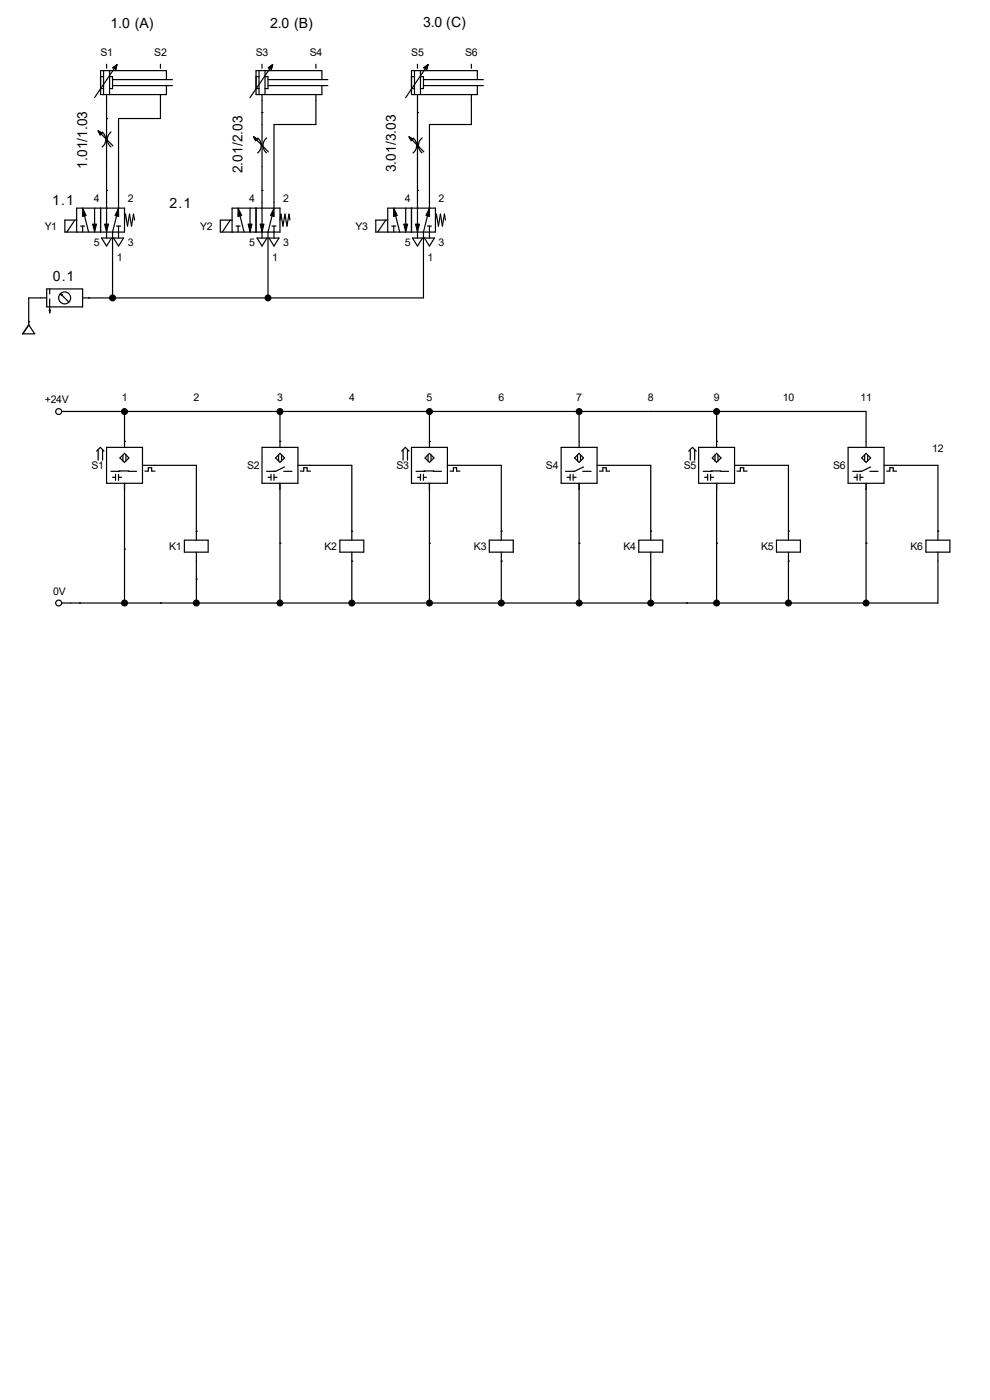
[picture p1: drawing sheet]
<svg xmlns="http://www.w3.org/2000/svg" width="210mm" height="297mm" viewBox="0 0 210 297" stroke-linecap="round" stroke-linejoin="round" font-family="sans-serif">
<g fill="none" stroke="#000" stroke-width=".25">
<path d="M21.3 18.8h.7M21.3 16.3h.7M22 15v5.1M23.2 16.3h.7v2.5h-.7M23.2 15v5.1M23.9 18.2h12.7M23.9 16.9h12.7M24.8 13.7l-.9 .7M24.8 13.7l-.2 1M24.8 13.7l-4.7 7M35.3 16.9v-1.9h-14v5.1h14v-1.9M22.6 25.1h.1"/>
<path d="M22.6 20.1v5M22.6 34v16.5M34 20.1v5h-8.9v19.1l-1.2 5v14M55.6 23.9h.1M55.6 21.3v5.1M55.6 35.3v7.6M67 21.3v5.1h-8.9v16.5M88.6 23.9h.1M88.6 21.3v5.1M88.6 35.3v7.6M100 21.3v5.1h-8.9v16.5M15.9 46.7l-1.7 2.5"/>
<path d="M16.3 46.7h-2.5v2.5h12.6v-5h-10.1v5M17.1 48h.8M17.5 44.2l1.3 5M17.5 48v1.2M20.1 44.2v5M21.3 44.2v5M21.5 50.5h2.2l-1.1 1.7zM22.6 40.4h.1M23.9 50.5h.1M24.1 50.5h2.1l-1.1 1.7zM24.7 48h.9M25.1 48v2.5"/>
<path d="M26.4 46.7l.2-1.3 .5 2.6 .4-2.6 .4 2.6 .4-2.6 .2 1.3M55.6 40.4h.1M56.9 50.5v12.7M88.6 40.4h.1M89.8 50.5h.1M89.8 50.5v12.7h-71M6.1 68.3h.1M6.1 68.9l1.3 1.9h-2.6zM8.6 63.2h-2.5v5.7M18.8 63.2h.1M23.9 63.2h.1M56.9 63.2h.1"/>
<path d="M15 87.3h168.7v6.3M26.4 87.3h.1M26.4 93.6h.1M26.4 87.3v6.3M32.8 98.7h8.9v14M59.4 87.3h.1M59.4 93.6h.1M59.4 87.3v6.3M65.7 98.7h8.9v14M91.1 93.6h.1M91.1 87.3h.1M91.1 87.3v6.3"/>
<path d="M97.5 98.7h8.8v14M122.9 87.3h.1M122.9 87.3v6.3M129.2 98.7h8.8v14M138 87.3h.1M152 93.6h.1M152 87.3h.1M152 87.3v6.3M158.4 98.7h8.9v14M190.1 98.7h8.9v14M26.4 116.5h.1M26.4 103.8v24.1"/>
<path d="M41.7 112.7h.1M41.7 119v8.9M59.4 115.2h.1M59.4 103.8v24.1M74.6 112.7h.1M74.6 119h.1M74.6 119v8.9M91.1 115.2h.1M91.1 103.8v24.1M106.3 112.7h.1M106.3 119h.1M106.3 119v8.9"/>
<path d="M122.9 115.2h.1M122.9 103.8v24.1M138 112.7h.1M138 119v8.9M152 115.2h.1M152 103.8v24.1M167.3 112.7h.1M167.3 119h.1M167.3 119v8.9M183.7 115.2h.1M183.7 103.8v24.1M199 112.7h.1"/>
<path d="M199 119v8.9h-184M16.9 127.9h.1M34 127.9h.1M41.7 122.9h.1M59.4 127.9h.1M74.6 127.9h.1M106.3 127.9h.1M122.9 127.9h.1M138 127.9h.1M145.7 127.9h.1M167.3 127.9h.1M183.7 127.9h.1"/>
</g>
<path d="M23.9 14.4l.9-.7-.2 1zM17.5 44.2l.8 1.5-.8 .2zM19.6 47.5h.9l-.4 1.7zM22.2 47.5h.8l-.4 1.7zM25.1 44.2l.1 1.7-.8-.2z" fill="#000" stroke="#000" stroke-width=".21"/>
<path d="M9.5 46.7h2.6v2.5h-2.6z" fill="#fff"/>
<g fill="none" stroke="#000" stroke-width=".25">
<path d="M8.6 63.2h1.3M9.9 61.3h7.6v3.8h-7.6zM10.5 61.3v1.1M10.5 63.4v1.1M10.5 64.6v1.8M12.8 62.3l1.8 1.8M17.5 63.2h1.3"/>
<circle cx="13.7" cy="63.2" r="1.27"/>
</g>
<path d="M10.4 65.7h.3l-.2 .7zM12.8 62.3l.5 .2-.3 .2z" fill="#000" stroke="#000" stroke-width=".21"/>
<path d="M9.5 83.6h5.1v2.4h-5.1z" fill="#fff"/>
<g fill="none" stroke="#000" stroke-width=".25">
<path d="M13.1 87.3h1.9"/>
<circle cx="12.5" cy="87.3" r=".63"/>
</g>
<path d="M10.1 124.2h3.9v2.4h-3.9z" fill="#fff"/>
<g fill="none" stroke="#000" stroke-width=".25">
<path d="M22.6 13.6v.9M13.1 127.9h1.9"/>
<circle cx="12.5" cy="127.9" r=".63"/>
</g>
<circle cx="26.4" cy="127.9" r=".64" fill="#000" stroke="#000" stroke-width=".21"/>
<path d="M21.3 9.9h2.6v2.4h-2.6z" fill="#fff"/>
<path d="M34 13.6v.9" fill="none" stroke="#000" stroke-width=".25"/>
<g fill="#fff">
<path d="M32.7 9.9h2.6v2.4h-2.6z"/>
<path d="M35.9 114.6h2.6v2.5h-2.6z"/>
</g>
<g fill="none" stroke="#000" stroke-width=".25">
<path d="M54.3 18.8h.6M54.3 16.3h.6M54.9 15v5.1M56.2 16.3h.7v2.5h-.7M56.2 15v5.1M56.9 18.2h12.7M56.9 16.9h12.7M57.8 13.7l-.9 .7M57.8 13.7l-.2 1M57.8 13.7l-4.8 7M68.3 16.9v-1.9h-14v5.1h14v-1.9M55.6 20.1v1.2"/>
<path d="M67 20.1v1.2M48.9 46.7l-1.7 2.5M49.3 46.7h-2.6v2.5h12.7v-5h-10.2v5M50.1 48h.8M50.5 44.2l1.3 5M50.5 48v1.2M53 44.2v5M54.3 44.2v5M54.5 50.5h2.1l-1 1.7zM55.6 42.9v7.6M57.1 50.5h2.1l-1.1 1.7zM57.7 48h.8"/>
<path d="M58.1 42.9v1.3l-1.2 5v1.3M58.1 48v2.5M59.4 46.7l.2-1.3 .4 2.6 .5-2.6 .4 2.6 .4-2.6 .2 1.3M39.1 114.6h5.1v2.5h-5.1zM41.7 112.7v1.9M41.7 117.1v1.9"/>
</g>
<g fill="#000" stroke="#000" stroke-width=".21">
<path d="M56.9 14.4l.9-.7-.2 1zM50.5 44.2l.8 1.5-.8 .2zM52.6 47.5h.9l-.5 1.7zM55.2 47.5h.8l-.4 1.7zM58.1 44.2l.1 1.7-.8-.2z"/>
<circle cx="41.7" cy="127.9" r=".64"/>
</g>
<path d="M42.5 46.7h2.5v2.5h-2.5z" fill="#fff"/>
<circle cx="23.9" cy="63.2" r=".64" fill="#000" stroke="#000" stroke-width=".21"/>
<path d="M55.6 13.6v.9" fill="none" stroke="#000" stroke-width=".25"/>
<path d="M54.3 9.9h2.6v2.4h-2.6z" fill="#fff"/>
<path d="M67 13.6v.9" fill="none" stroke="#000" stroke-width=".25"/>
<g fill="#fff">
<path d="M65.7 9.9h2.6v2.4h-2.6z"/>
<path d="M19.4 97.5h2.6v2.4h-2.6z"/>
</g>
<g fill="none" stroke="#000" stroke-width=".25">
<path d="M20.5 95.7l.8-.8 .8 .8M20.8 95.4v2.2M21.8 95.4v2.2M22.6 94.9h7.6v7.6h-7.6zM23.5 100h1.9M25.3 99.9h2M26.1 96.5v1.3M26.4 96.2l.9 1-.9 .9-1-.9zM26.4 93.6v1.3M26.7 96.5v1.3M27.2 100h1.8M30.2 98.7h2.6"/>
<path d="M30.7 99.9h.8v-.7h.7v.7h.7M23.9 101.3h.6M24.5 100.6v1.3M25.1 101.3h.7M25.1 100.6v1.3M26.4 102.5v1.3"/>
</g>
<circle cx="26.4" cy="87.3" r=".64" fill="#000" stroke="#000" stroke-width=".21"/>
<path d="M68.8 114.6h2.7v2.5h-2.7z" fill="#fff"/>
<path d="M72.1 114.6h5.1v2.5h-5.1zM74.6 112.7v1.9M74.6 117.1v1.9" fill="none" stroke="#000" stroke-width=".25"/>
<path d="M52.4 97.5h2.6v2.4h-2.6z" fill="#fff"/>
<g fill="none" stroke="#000" stroke-width=".25">
<path d="M55.6 94.9h7.6v7.6h-7.6zM59.1 96.5v1.3M59.4 96.2l1 1-1 .9-.9-.9zM59.4 93.6v1.3M59.7 96.5v1.3M60.2 100h1.7M60.4 99.1l-1.9 .9h-1.9M63.2 98.7h2.5M63.7 99.9h.7v-.7h.8v.7h.7M56.9 101.3h.6M57.5 100.6v1.3M58.1 101.3h.7"/>
<path d="M58.1 100.6v1.3M59.4 102.5v1.3"/>
</g>
<path d="M100.5 114.6h2.7v2.5h-2.7z" fill="#fff"/>
<path d="M103.8 114.6h5.1v2.5h-5.1zM106.3 112.7v1.9M106.3 117.1v1.9" fill="none" stroke="#000" stroke-width=".25"/>
<path d="M84.1 97.5h2.6v2.4h-2.6z" fill="#fff"/>
<g fill="none" stroke="#000" stroke-width=".25">
<path d="M85.2 95.7l.8-.8 .8 .8M85.5 95.4v2.2M86.4 95.4v2.2M87.3 94.9h7.6v7.6h-7.6zM88.3 100h1.9M90 99.9h2M90.8 96.5v1.3M91.1 96.2l1 1-1 .9-.9-.9zM91.1 93.6v1.3M91.4 96.5v1.3M91.9 100h1.7M94.9 98.7h2.6"/>
<path d="M95.5 99.9h.7v-.7h.7v.7h.7M88.6 101.3h.6M89.2 100.6v1.3M89.8 101.3h.7M89.8 100.6v1.3M91.1 102.5v1.3"/>
</g>
<path d="M132.2 114.6h2.7v2.5h-2.7z" fill="#fff"/>
<path d="M135.5 114.6h5.1v2.5h-5.1zM138 112.7v1.9M138 117.1v1.9" fill="none" stroke="#000" stroke-width=".25"/>
<path d="M115.8 97.5h2.6v2.4h-2.6z" fill="#fff"/>
<g fill="none" stroke="#000" stroke-width=".25">
<path d="M87.3 18.8h.6M87.3 16.3h.6M87.9 15v5.1M89.2 16.3h.6v2.5h-.6M89.2 15v5.1M89.8 18.2h12.7M89.8 16.9h12.7M90.8 13.7l-.9 .7M90.8 13.7l-.2 1M90.8 13.7l-4.7 7M101.3 16.9v-1.9h-14v5.1h14v-1.9M20.8 27.8l.8 .4-.3 .4z"/>
<path d="M20.8 27.8l3.2 3.1M21.7 28a2.03 2.03 0 0 1 0 3.2M22.6 25.1v8.9M23.6 28a2.03 2.03 0 0 0-.1 3.2M53.8 29l.8 .5-.4 .3zM53.8 29l3.1 3.2M54.7 29.3a2.03 2.03 0 0 1-.1 3.2M55.6 26.4v8.9M56.6 29.3a2.03 2.03 0 0 0-.1 3.1M88.6 20.1v1.2M100 20.1v1.2M81.8 46.7l-1.7 2.5"/>
<path d="M82.3 46.7h-2.6v2.5h12.7v-5h-10.1v5M83.1 48h.8M83.5 44.2l1.3 5M83.5 48v1.2M86.1 44.2v5M87.3 44.2v5M87.5 50.5h2.1l-1 1.7zM88.6 42.9v7.6M90 50.5h2.2l-1.1 1.7zM90.7 48h.8M91.1 42.9v1.3l-1.3 5v1.3M91.1 48v2.5"/>
<path d="M92.4 46.7l.2-1.3 .4 2.6 .4-2.6 .5 2.6 .4-2.6 .2 1.3M119 94.9h7.7v7.6h-7.7zM122.5 96.5v1.3M122.9 96.2l.9 1-.9 .9-1-.9zM122.9 93.6v1.3M123.1 96.5v1.3M123.6 100h1.8M123.8 99.1l-1.9 .9h-1.9M126.7 98.7h2.5M127.2 99.9h.7v-.7h.7v.7h.7M120.3 101.3h.6M120.9 100.6v1.3"/>
<path d="M121.6 101.3h.6M121.6 100.6v1.3M122.9 102.5v1.3"/>
</g>
<g fill="#000" stroke="#000" stroke-width=".21">
<path d="M89.9 14.4l.9-.7-.2 1zM20.8 27.8l.8 .4-.3 .4zM53.8 29l.8 .5-.4 .3zM83.5 44.2l.8 1.5-.8 .2zM85.6 47.5h.9l-.4 1.7zM88.1 47.5h.9l-.4 1.7zM91.1 44.2v1.7l-.8-.2z"/>
<circle cx="59.4" cy="87.3" r=".64"/>
<circle cx="91.1" cy="87.3" r=".64"/>
<circle cx="59.4" cy="127.9" r=".64"/>
<circle cx="74.6" cy="127.9" r=".64"/>
<circle cx="91.1" cy="127.9" r=".64"/>
<circle cx="106.3" cy="127.9" r=".64"/>
<circle cx="122.9" cy="127.9" r=".64"/>
</g>
<path d="M75.4 46.7h2.6v2.5h-2.6z" fill="#fff"/>
<path d="M88.6 13.6v.9" fill="none" stroke="#000" stroke-width=".25"/>
<path d="M87.2 9.9h2.7v2.4h-2.7z" fill="#fff"/>
<path d="M100 13.6v.9" fill="none" stroke="#000" stroke-width=".25"/>
<path d="M98.7 9.9h2.6v2.4h-2.6z" fill="#fff"/>
<path d="M86.8 29l.8 .5-.4 .3zM86.8 29l3.1 3.2M87.6 29.3a2.03 2.03 0 0 1 0 3.2M88.6 26.4v8.9M89.6 29.3a2.03 2.03 0 0 0-.1 3.1" fill="none" stroke="#000" stroke-width=".25"/>
<g fill="#000" stroke="#000" stroke-width=".21">
<path d="M86.8 29l.8 .5-.4 .3z"/>
<circle cx="56.9" cy="63.2" r=".64"/>
</g>
<path d="M161.5 114.6h2.6v2.5h-2.6z" fill="#fff"/>
<path d="M164.7 114.6h5.1v2.5h-5.1zM167.3 112.7v1.9M167.3 117.1v1.9" fill="none" stroke="#000" stroke-width=".25"/>
<path d="M145 97.5h2.7v2.4h-2.7z" fill="#fff"/>
<g fill="none" stroke="#000" stroke-width=".25">
<path d="M146.1 95.7l.8-.8 .8 .8M146.4 95.4v2.2M147.4 95.4v2.2M148.2 94.9h7.6v7.6h-7.6zM149.2 100h1.9M150.9 99.9h2M151.7 96.5v1.3M152 96.2l1 1-1 .9-.9-.9zM152 93.6v1.3M152.3 96.5v1.3M152.8 100h1.8M155.8 98.7h2.6"/>
<path d="M156.3 99.9h.8v-.7h.7v.7h.7M149.5 101.3h.6M150.1 100.6v1.3M150.7 101.3h.7M150.7 100.6v1.3M152 102.5v1.3"/>
</g>
<path d="M193.2 114.6h2.6v2.5h-2.6z" fill="#fff"/>
<path d="M196.4 114.6h5.1v2.5h-5.1zM199 112.7v1.9M199 117.1v1.9" fill="none" stroke="#000" stroke-width=".25"/>
<path d="M176.7 97.5h2.7v2.4h-2.7z" fill="#fff"/>
<g fill="none" stroke="#000" stroke-width=".25">
<path d="M179.9 94.9h7.6v7.6h-7.6zM183.4 96.5v1.3M183.7 96.2l1 1-1 .9-.9-.9zM183.7 93.6v1.3M184.1 96.5v1.3M184.5 100h1.8M184.7 99.1l-1.9 .9h-1.9M187.5 98.7h2.6M188.1 99.9h.7v-.7h.7v.7h.7M181.2 101.3h.6M181.8 100.6v1.3M182.5 101.3h.6"/>
<path d="M182.5 100.6v1.3M183.7 102.5v1.3"/>
</g>
<g fill="#000" stroke="#000" stroke-width=".21">
<circle cx="122.9" cy="87.3" r=".64"/>
<circle cx="152" cy="87.3" r=".64"/>
<circle cx="138" cy="127.9" r=".64"/>
<circle cx="152" cy="127.9" r=".64"/>
<circle cx="167.3" cy="127.9" r=".64"/>
<circle cx="183.7" cy="127.9" r=".64"/>
</g>
<g font-size="3">
<text x="89.7" y="5.8">3.0 (C)</text>
<text x="23.5" y="6">1.0 (A)</text>
<text x="57.3" y="6">2.0 (B)</text>
<text x="11.1" y="43.4">1.1</text>
<text x="36" y="44">2.1</text>
<text x="11.2" y="59.5">0.1</text>
</g>
<g font-size="2.9">
<text x="18.5" y="35.8" transform="rotate(-90 18.5 35.8)">1.01/1.03</text>
<text x="51.5" y="36.8" transform="rotate(-90 51.5 36.8)">2.01/2.03</text>
<text x="83.9" y="36.6" transform="rotate(-90 83.9 36.6)">3.01/3.03</text>
</g>
<g font-size="2.2">
<text x="21.3" y="11.9">S1</text>
<text x="32.7" y="11.9">S2</text>
<text x="54.3" y="11.9">S3</text>
<text x="65.7" y="11.9">S4</text>
<text x="87.2" y="11.9">S5</text>
<text x="98.7" y="11.9">S6</text>
<text x="19.9" y="42.8">4</text>
<text x="27.1" y="42.8">2</text>
<text x="52.9" y="42.8">4</text>
<text x="60.1" y="42.8">2</text>
<text x="85.9" y="42.8">4</text>
<text x="93" y="42.8">2</text>
<text x="9.5" y="48.7">Y1</text>
<text x="19.9" y="52.1">5</text>
<text x="27.1" y="52.1">3</text>
<text x="42.5" y="48.7">Y2</text>
<text x="52.9" y="52.1">5</text>
<text x="60.1" y="52.1">3</text>
<text x="75.4" y="48.7">Y3</text>
<text x="85.9" y="52.1">5</text>
<text x="93" y="52.1">3</text>
<text x="24.8" y="55.3">1</text>
<text x="57.7" y="55.3">1</text>
<text x="90.7" y="55.3">1</text>
<text x="9.5" y="85.6">+24V</text>
<text x="25.8" y="85.1">1</text>
<text x="41.1" y="85.1">2</text>
<text x="58.8" y="85.1">3</text>
<text x="74" y="85.1">4</text>
<text x="90.5" y="85.1">5</text>
<text x="105.8" y="85.1">6</text>
<text x="122.3" y="85.1">7</text>
<text x="137.5" y="85.1">8</text>
<text x="151.4" y="85.1">9</text>
<text x="166.1" y="85.1">10</text>
<text x="182.6" y="85.1">11</text>
<text x="197.8" y="95.9">12</text>
<text x="19.4" y="99.5">S1</text>
<text x="52.4" y="99.5">S2</text>
<text x="84.1" y="99.5">S3</text>
<text x="115.8" y="99.5">S4</text>
<text x="145" y="99.5">S5</text>
<text x="176.7" y="99.5">S6</text>
<text x="35.9" y="116.6">K1</text>
<text x="68.8" y="116.6">K2</text>
<text x="100.5" y="116.6">K3</text>
<text x="132.2" y="116.6">K4</text>
<text x="161.5" y="116.6">K5</text>
<text x="193.2" y="116.6">K6</text>
<text x="11.3" y="126.2">0V</text>
</g>
</svg>
